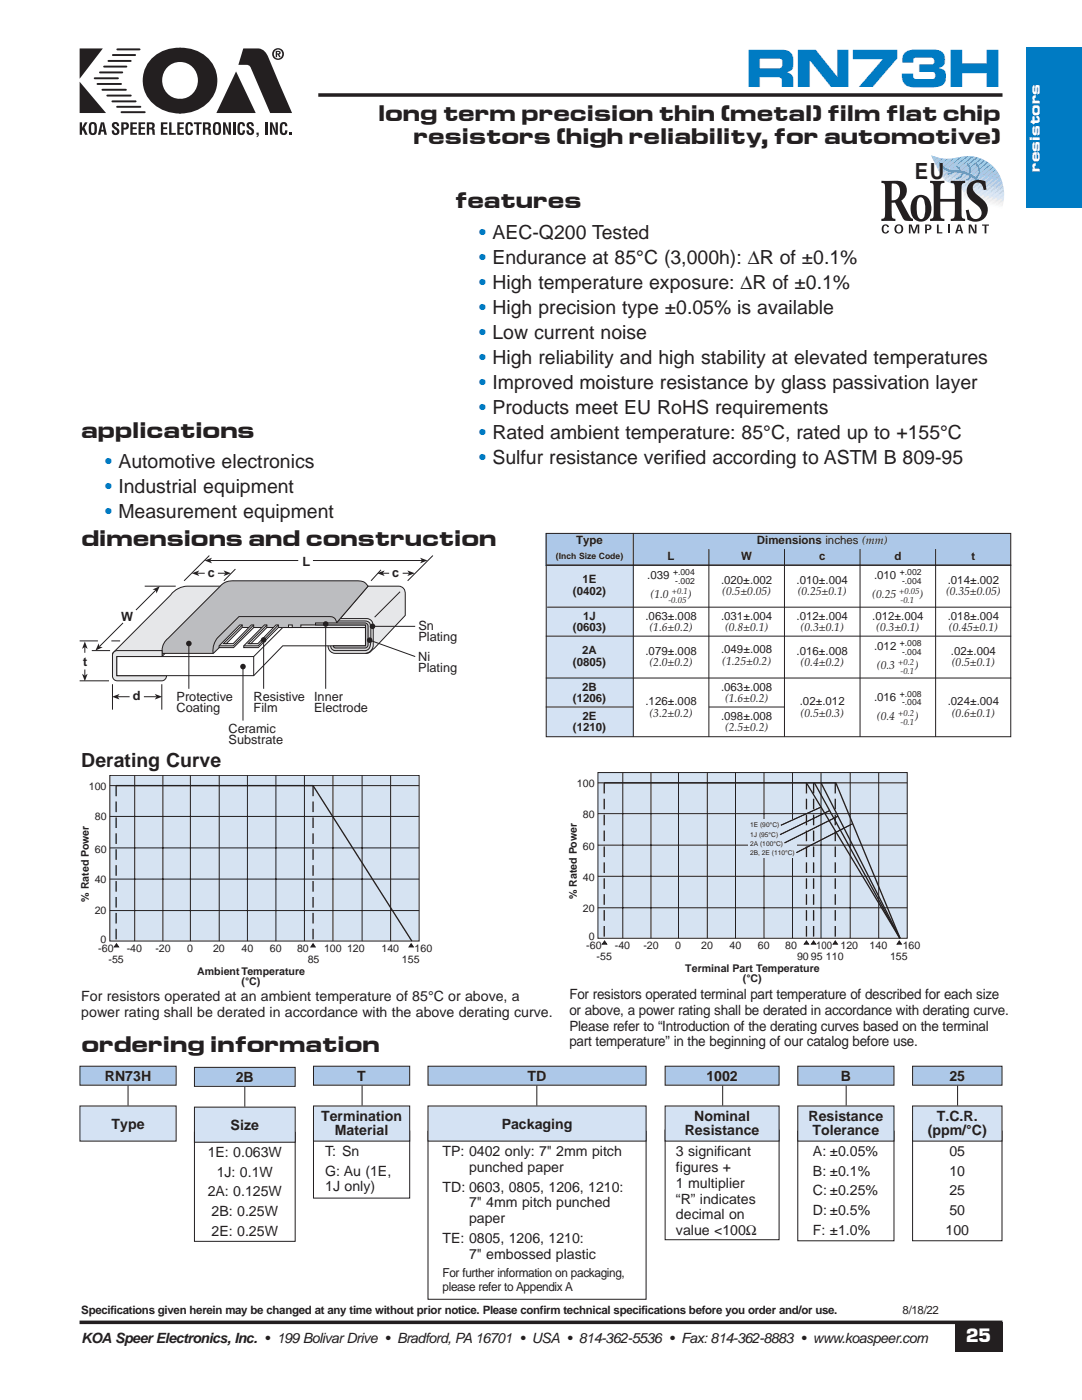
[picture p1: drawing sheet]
<svg xmlns="http://www.w3.org/2000/svg" width="216mm" height="279mm" viewBox="0 0 216 279" stroke-linecap="round" stroke-linejoin="round" font-family="sans-serif">
<path d="M85.4 225.8h43.5v33.5h-43.5z" fill="none" stroke="#231f20" stroke-width=".2"/>
<path d="M63.5 19h136.5" fill="none" stroke="#231f20" stroke-width=".71" stroke-linecap="butt"/>
<path d="M15.9 105.4h184.1v6.4h-184.1z" fill="#fff"/>
<g fill="#231f20">
<path d="M15.9 9.7h4.6l-4.6 6z"/>
<path d="M15.9 16.3l5.3 6.3h-5.3z"/>
<path d="M47.1 14.3l3.9 8.3h-7.8z"/>
<path d="M48.5 9.7h3.1a2.44 2.44 0 0 1 1.9 1.7l4.8 11.2h-4.4l-3.8-9a1.41 1.41 0 0 0-1.8-.7h-.7z"/>
<path d="M30.4 11.6a7.6 7.6 0 0 1 5.5-2.1 1.57 1.57 0 0 1 .7 2.3l-.3 .4-.4 .2a3.7 3.7 0 0 0-3.5 3.6 3.7 3.7 0 0 0 3.5 3.7 1.61 1.61 0 0 1 .7 2.4l-.3 .4a6.2 6.2 0 0 1-4.4-.9 6.3 6.3 0 0 1-1.5-10z"/>
<path d="M35.5 9.7a6.1 6.1 0 0 1 4.4 .8 6.4 6.4 0 0 1 3.4 6.6 6.4 6.4 0 0 1-5.2 5.3l-2.2 .3a1.6 1.6 0 0 1-.6-2.4l.3-.4 .4-.2a3.7 3.7 0 0 0 3.5-3.7 3.7 3.7 0 0 0-3.6-3.6 1.54 1.54 0 0 1-.6-2.3z"/>
<path d="M15.9 24.4h.5v1.1l.5-1.1h.6l-.6 1.1 .6 1.4h-.5l-.5-1-.1 .3v.7h-.5z"/>
<path d="M22.5 24.5a.8 .8 0 0 1 1.3 .4v.3h-.5l-.1-.4-.2-.1-.1 .1-.1 .3a1.9 1.9 0 0 1 1 1.1 .77 .77 0 0 1-.8 .8 .77 .77 0 0 1-.7-1h.5l.1 .5 .3 .1a.36 .36 0 0 0 0-.6l-.5-.4a.72 .72 0 0 1-.2-1.1z"/>
<path d="M26 24.4h1.3v.4h-.8v.6h.7v.4h-.7v.7h.8v.4h-1.3z"/>
<path d="M27.6 24.4h1.4v.4h-.9v.6h.8v.4h-.8v.7h.9v.4h-1.4z"/>
<path d="M32.1 24.4h1.3v.4h-.8v.6h.7v.4h-.7v.7h.8v.4h-1.3z"/>
<path d="M33.8 24.4h.4v2.1h.9v.4h-1.3z"/>
<path d="M35.4 24.4h1.3v.4h-.9v.6h.8v.4h-.8v.7h.9v.4h-1.3z"/>
<path d="M37.2 24.6a.74 .74 0 0 1 .9-.2 .74 .74 0 0 1 .4 .8h-.5v-.4l-.2-.1-.2 .1-.1 1.5 .3 .3 .2-.1v-.5h.5a.77 .77 0 0 1-.6 1 .77 .77 0 0 1-.9-.8v-1.1z"/>
<path d="M38.7 24.4h1.5v.4h-.5v2.1h-.5v-2.1h-.5z"/>
<path d="M44.5 24.4h.5l.7 1.9-.1-1.9h.5v2.5h-.5l-.7-1.9 .1 1.9h-.5z"/>
<path d="M46.5 24.4h.5v2.5h-.5z"/>
<path d="M47.6 24.6a.74 .74 0 0 1 .9-.2 .74 .74 0 0 1 .4 .8h-.5l-.1-.4-.1-.1-.3 .1v1.5l.3 .3 .2-.1v-.5h.5a.77 .77 0 0 1-.7 1 .77 .77 0 0 1-.8-.8v-1.1z"/>
<path d="M49.4 24.5a.8 .8 0 0 1 1.2 .4v.3h-.4l-.1-.4-.2-.1-.2 .1v.3a1.9 1.9 0 0 1 1 1.1 .77 .77 0 0 1-.9 .8 .77 .77 0 0 1-.6-1h.4l.2 .5 .3 .1a.36 .36 0 0 0-.1-.6l-.5-.4a.72 .72 0 0 1-.1-1.1z"/>
<path d="M51.2 26.5h.4v.6l-.4 .3 .2-.5h-.2z"/>
<path d="M53 24.4h.4v2.5h-.4z"/>
<path d="M53.9 24.4h.4l.7 1.9v-1.9h.4v2.5h-.4l-.7-1.9v1.9h-.4z"/>
<path d="M56 24.6a.74 .74 0 0 1 .9-.2 .74 .74 0 0 1 .4 .8h-.4l-.1-.4-.2-.1-.2 .1-.1 1.5 .3 .3 .2-.1 .1-.5h.4a.77 .77 0 0 1-.6 1 .77 .77 0 0 1-.9-.8l.1-1.1z"/>
<path d="M57.8 26.5h.4v.4h-.4z"/>
<path d="M54.6 10.8a.88 .88 0 0 1 1.7 0 .88 .88 0 0 1-1.7 0zM54.3 10.8a1.2 1.2 0 0 0 2.4 0 1.2 1.2 0 0 0-2.4 0zM55 10.1v1.3h.3v-.5h.1l.3 .5h.3l-.3-.5 .3-.2-.1-.4zM55.3 10.4h.3l.1 .2-.4 .1z"/>
<path d="M17.9 24.6l-.2 1.2a.86 .86 0 0 0 .8 1.2 .86 .86 0 0 0 .8-1.2v-.3a.86 .86 0 0 0-.3-1.1 .86 .86 0 0 0-1.1 .2zM18.3 24.8l.2-.1 .3 .1v.3v1.2l-.3 .3-.3-.3z"/>
<path d="M20.1 24.4l-.6 2.5h.5l.2-.6h.5l.1 .6h.5l-.5-2.5zM20.4 24.7l.2 1.2h-.4z"/>
<path d="M24.2 24.4v2.5h.5v-1a.77 .77 0 0 0 1-.5 .77 .77 0 0 0-.6-1zM24.7 24.8a.39 .39 0 0 1 .5 .3l-.1 .4h-.4z"/>
<path d="M29.3 24.4v2.5h.5v-1.1a.45 .45 0 0 1 .5 .2 .45 .45 0 0 1 .1 .5v.4h.6l-.1-.6a.51 .51 0 0 0-.4-.7 .63 .63 0 0 0 .4-.7 .63 .63 0 0 0-.7-.5zM29.8 24.8l.6 .1a.37 .37 0 0 1-.3 .6h-.3z"/>
<path d="M40.5 24.4v2.5h.5v-1.1a.45 .45 0 0 1 .5 .2 .45 .45 0 0 1 .1 .5v.4h.6l-.1-.6a.51 .51 0 0 0-.4-.7 .63 .63 0 0 0 .4-.7 .63 .63 0 0 0-.7-.5zM41 24.8l.6 .1a.37 .37 0 0 1-.3 .6h-.3z"/>
<path d="M42.7 24.6l-.2 1.2a.86 .86 0 0 0 .8 1.2 .86 .86 0 0 0 .8-1.2v-.3a.86 .86 0 0 0-.3-1.1 .86 .86 0 0 0-1.1 .2zM43 24.8l.3-.1 .2 .1 .1 .3v1.2l-.3 .3-.3-.3z"/>
</g>
<path d="M18.9 15.6h4.6M19.5 16.8h4.7M20 14.5h4.4M20.4 17.9h4.7M20.8 13.3h4.4M21.4 19.1h4.7M21.6 12.2h4.5M22.5 11h4.5M23.4 9.9h4.4M22.4 20.2h4.7M23.4 21.3h4.6M24.2 22.4h4.7" fill="none" stroke="#231f20" stroke-width=".39"/>
<path d="M73.4 117h6.2a1.37 1.37 0 0 1 1.3 1.5v4.3l-7 7.3-1 .3h-6a1.47 1.47 0 0 1-1.4-1.5l1.6-4.6z" fill="#e6e7e9"/>
<path d="M73.4 117h6.2a1.37 1.37 0 0 1 1.3 1.5v4.3l-7 7.3-1 .3h-6a1.47 1.47 0 0 1-1.4-1.5l1.6-4.6z" fill="none" stroke="#231f20" stroke-width=".2"/>
<path d="M67.1 124.3l.4-.4h5.4a1.18 1.18 0 0 1 1.1 1.6v2.9a1.26 1.26 0 0 1-1.1 1.4h-6.1l-.4-.1-.3-.4-.1-.4z" fill="#d1d2d4"/>
<path d="M67.1 124.3l.4-.4h5.4a1.18 1.18 0 0 1 1.1 1.6v2.9a1.26 1.26 0 0 1-1.1 1.4h-6.1l-.4-.1-.3-.4-.1-.4z" fill="none" stroke="#231f20" stroke-width=".2"/>
<path d="M32.3 130.4l2-1.1 13.4-5.4 10.1 .1-.1 2.5-7.6 6-17.9-.8z" fill="#fff"/>
<path d="M32.3 130.4l2-1.1 13.4-5.4 10.1 .1-.1 2.5-7.6 6-17.9-.8z" fill="none" stroke="#231f20" stroke-width=".2"/>
<path d="M32.3 130.4h.6l-.6 .6z" fill="#e6e7e9"/>
<path d="M32.3 130.4h.6l-.6 .6z" fill="none" stroke="#231f20" stroke-width=".2"/>
<path d="M34.6 118.1a4.4 4.4 0 0 1 2.8-1.1h7.9l-11.3 12.6-1.5 .8-10.1 .4v-.4z" fill="#e6e7e9"/>
<path d="M34.6 118.1a4.4 4.4 0 0 1 2.8-1.1h7.9l-11.3 12.6-1.5 .8-10.1 .4v-.4z" fill="none" stroke="#231f20" stroke-width=".2"/>
<path d="M33.3 127.6l10.7-10.6a3.1 3.1 0 0 1 2.7-1.1h24.6a2.1 2.1 0 0 1 2.1 1.1l-6.3 7.3-.2 .9h-19l-5.3 5.2h-10.3a3.3 3.3 0 0 1 1-2.8z" fill="#bcbdc0"/>
<path d="M33.3 127.6l10.7-10.6a3.1 3.1 0 0 1 2.7-1.1h24.6a2.1 2.1 0 0 1 2.1 1.1l-6.3 7.3-.2 .9h-19l-5.3 5.2h-10.3a3.3 3.3 0 0 1 1-2.8z" fill="none" stroke="#231f20" stroke-width=".2"/>
<path d="M22.7 130.1l.7-.3h8.9v1.2h-9v3.8h9.9a1.02 1.02 0 0 1-.9 1.1h-8.9a.95 .95 0 0 1-1-1v-4.1z" fill="#e6e7e9"/>
<path d="M22.7 130.1l.7-.3h8.9v1.2h-9v3.8h9.9a1.02 1.02 0 0 1-.9 1.1h-8.9a.95 .95 0 0 1-1-1v-4.1z" fill="none" stroke="#231f20" stroke-width=".2"/>
<path d="M23.3 131h27.3l5.8-5.8h16.5v3.7h-16.5l-5.8 5.9h-27.3z" fill="#fff"/>
<path d="M23.3 131h27.3l5.8-5.8h16.5v3.7h-16.5l-5.8 5.9h-27.3z" fill="none" stroke="#231f20" stroke-width=".2"/>
<path d="M47.8 124.7h.5v.5l-3.2 3.3h1.4l3.6-3.8h.5v.5l-4 4h-2.9v-.3z" fill="#e6e7e9"/>
<path d="M47.8 124.7h.5v.5l-3.2 3.3h1.4l3.6-3.8h.5v.5l-4 4h-2.9v-.3zM48.4 124.7l-3.8 3.8h.6M50.6 124.7l-4 4.2h-2.9" fill="none" stroke="#231f20" stroke-width=".2"/>
<path d="M52.8 124.7h.4v.5l-3.1 3.3h1.4l3.6-3.8h.4v.5l-4 4h-2.9v-.3z" fill="#e6e7e9"/>
<path d="M52.8 124.7h.4v.5l-3.1 3.3h1.4l3.6-3.8h.4v.5l-4 4h-2.9v-.3zM53.3 124.7l-3.8 3.8h.6M55.5 124.7l-4 4.2h-2.9" fill="none" stroke="#231f20" stroke-width=".2"/>
<path d="M57.6 124.7h.7v.5h-.7z" fill="#e6e7e9"/>
<path d="M57.6 124.7h.7v.5h-.7z" fill="none" stroke="#231f20" stroke-width=".2"/>
<path d="M60 124.7h12.9v.5h-12.9z" fill="#e6e7e9"/>
<path d="M60 124.7h12.9v.5h-12.9z" fill="none" stroke="#231f20" stroke-width=".2"/>
<path d="M63 124.3h9.8a.64 .64 0 0 1 .6 .7v3.7a.64 .64 0 0 1-.6 .6h-5.7l-.5-.1-.1-.3h6.4v-4.2h-9.9z" fill="#bcbdc0"/>
<path d="M41.8 110.9l-5.1 5M76 113.7l-2 2.2M76.4 114.4h1.2M79.8 118.1l-5 5.1M86.4 110.9l-5.1 5M63 124.3h9.8a.64 .64 0 0 1 .6 .7v3.7a.64 .64 0 0 1-.6 .6h-5.7l-.5-.1-.1-.3h6.4v-4.2h-9.9zM67.2 124.3a1.34 1.34 0 0 0-1.7-1.2h-17.8l-4.3 4.2a4.1 4.1 0 0 0-.9 3.1M67.9 123.5h5.4a1.45 1.45 0 0 1 1.2 1.7v3.7l-.3 .7a1.63 1.63 0 0 1-1.3 .8" fill="none" stroke="#231f20" stroke-width=".2"/>
<path d="M75.3 114.4l1.4-.6-.3 .6 .3 .6z" fill="#231f20"/>
<path d="M80.3 114.4h1.4" fill="none" stroke="#231f20" stroke-width=".2"/>
<path d="M81.3 113.8l1.5 .6-1.5 .6 .4-.6z" fill="#231f20"/>
<path d="M41.9 111.9h17.6" fill="none" stroke="#231f20" stroke-width=".2"/>
<path d="M40.8 111.9l1.5-.6-.4 .6 .4 .5z" fill="#231f20"/>
<path d="M62.4 111.9h21.8" fill="none" stroke="#231f20" stroke-width=".2"/>
<path d="M83.8 111.3l1.5 .6-1.5 .5 .4-.5z" fill="#231f20"/>
<path d="M28.9 117h6.2M31.1 117.8l-4 3.9M18.3 129.8h3.7" fill="none" stroke="#231f20" stroke-width=".2"/>
<path d="M30.4 117.6l1.5-.6-.7 1.4-.1-.6z" fill="#231f20"/>
<path d="M24.5 124.3l-4.7 4.7" fill="none" stroke="#231f20" stroke-width=".2"/>
<path d="M19.7 128.4l.1 .6 .7 .2-1.5 .6z" fill="#231f20"/>
<path d="M15.9 135.9h5.9M16.9 129.1v1.2" fill="none" stroke="#231f20" stroke-width=".2"/>
<path d="M16.9 128l.6 1.5-.6-.4-.5 .4z" fill="#231f20"/>
<path d="M16.9 133.6v1.2" fill="none" stroke="#231f20" stroke-width=".2"/>
<path d="M16.4 134.5l.5 .3 .6-.3-.6 1.5z" fill="#231f20"/>
<path d="M23.5 139h2.4" fill="none" stroke="#231f20" stroke-width=".2"/>
<path d="M22.4 139l1.4-.5-.3 .5 .3 .6z" fill="#231f20"/>
<path d="M28.7 139h2.6" fill="none" stroke="#231f20" stroke-width=".2"/>
<path d="M30.9 138.5l1.5 .5-1.5 .6 .4-.6z" fill="#231f20"/>
<path d="M22.4 136.5v5.1M32.3 136.5v5.1M37.7 128.9v8.6" fill="none" stroke="#231f20" stroke-width=".2"/>
<circle cx="37.7" cy="128.4" r=".56" fill="#231f20"/>
<path d="M65 125v12.5" fill="none" stroke="#231f20" stroke-width=".2"/>
<circle cx="65" cy="124.5" r=".56" fill="#231f20"/>
<path d="M74.8 125h8" fill="none" stroke="#231f20" stroke-width=".2"/>
<circle cx="74.3" cy="125" r=".56" fill="#231f20"/>
<path d="M74.2 127.9l8.6 3.1" fill="none" stroke="#231f20" stroke-width=".2"/>
<circle cx="73.8" cy="127.8" r=".56" fill="#231f20"/>
<path d="M52.6 128.2v9.3" fill="none" stroke="#231f20" stroke-width=".2"/>
<circle cx="52.6" cy="127.7" r=".56" fill="#231f20"/>
<path d="M48.5 133.5v10.3" fill="none" stroke="#231f20" stroke-width=".2"/>
<circle cx="48.5" cy="133" r=".56" fill="#231f20"/>
<path d="M39.4 114.4h1.5M47 113.6l-2.3 2.3" fill="none" stroke="#231f20" stroke-width=".2"/>
<path d="M38.3 114.4l1.5-.6-.4 .6 .4 .6z" fill="#231f20"/>
<path d="M43.5 114.4h1.5" fill="none" stroke="#231f20" stroke-width=".2"/>
<path d="M44.6 113.8l1.5 .6-1.5 .6 .4-.6z" fill="#231f20"/>
<path d="M15.9 127.9h3.6M22.2 127.9h1.8M50.6 131v3.8M38.8 226h20.1v21.7h-20.1zM62.6 225.7h19.1v13.4h-19.1zM132.7 225.5h22.8v21.9h-22.8zM159.2 225.7h19.2v21.9h-19.2zM182.1 225.7h17.8v21.9h-17.8z" fill="none" stroke="#231f20" stroke-width=".2"/>
<path d="M16 212.9h19.1v3.6h-19.1z" fill="#adc8e8"/>
<path d="M16 212.8h19.1v3.8h-19.1z" fill="none" stroke="#231f20" stroke-width=".2"/>
<path d="M16 220.8h19.1v6.8h-19.1z" fill="#d4e2f3"/>
<path d="M16 220.7h19.1v7h-19.1z" fill="none" stroke="#231f20" stroke-width=".2"/>
<path d="M38.9 221h19.9v6.9h-19.9z" fill="#d4e2f3"/>
<path d="M38.8 221h20.1v7h-20.1z" fill="none" stroke="#231f20" stroke-width=".2"/>
<path d="M132.8 220.8h22.6v6.8h-22.6z" fill="#d4e2f3"/>
<path d="M132.7 220.7h22.8v7h-22.8z" fill="none" stroke="#231f20" stroke-width=".2"/>
<path d="M159.3 220.8h19v6.8h-19z" fill="#d4e2f3"/>
<path d="M159.2 220.7h19.2v7h-19.2z" fill="none" stroke="#231f20" stroke-width=".2"/>
<path d="M182.2 220.8h17.6v6.8h-17.6z" fill="#d4e2f3"/>
<path d="M182.1 220.7h17.8v7h-17.8z" fill="none" stroke="#231f20" stroke-width=".2"/>
<path d="M62.6 220.8h19.1v6.8h-19.1z" fill="#d4e2f3"/>
<path d="M62.6 220.7h19.1v7h-19.1z" fill="none" stroke="#231f20" stroke-width=".2"/>
<path d="M85.5 220.8h43.3v6.8h-43.3z" fill="#d4e2f3"/>
<path d="M25.5 216.7v3.9M85.4 220.7h43.5v7h-43.5z" fill="none" stroke="#231f20" stroke-width=".2"/>
<path d="M38.9 213.1h19.9v3.6h-19.9z" fill="#adc8e8"/>
<path d="M38.8 213h20.1v3.8h-20.1zM48.9 216.9v4" fill="none" stroke="#231f20" stroke-width=".2"/>
<path d="M85.5 212.9h43.3v3.6h-43.3z" fill="#adc8e8"/>
<path d="M85.4 212.8h43.5v3.8h-43.5zM107.1 216.7v3.9" fill="none" stroke="#231f20" stroke-width=".2"/>
<path d="M132.8 212.9h22.6v3.6h-22.6z" fill="#adc8e8"/>
<path d="M132.7 212.8h22.8v3.8h-22.8zM144.2 216.7v3.9" fill="none" stroke="#231f20" stroke-width=".2"/>
<path d="M159.3 212.9h19v3.6h-19z" fill="#adc8e8"/>
<path d="M159.2 212.8h19.2v3.8h-19.2zM168.8 216.7v3.9" fill="none" stroke="#231f20" stroke-width=".2"/>
<path d="M182.2 212.9h17.6v3.6h-17.6z" fill="#adc8e8"/>
<path d="M182.1 212.8h17.8v3.8h-17.8zM191.1 216.7v3.9" fill="none" stroke="#231f20" stroke-width=".2"/>
<path d="M62.6 212.9h19.1v3.6h-19.1z" fill="#adc8e8"/>
<path d="M62.6 212.8h19.1v3.8h-19.1zM72.2 216.7v3.9" fill="none" stroke="#231f20" stroke-width=".2"/>
<path d="M108.9 112.9h17.5v34.1h-17.5z" fill="#d4e2f3"/>
<path d="M108.9 106.4h92.9v6.4h-92.9z" fill="#adc8e8"/>
<path d="M108.9 112.8h92.9M109 106.5h92.7v40.5h-92.7zM126.4 106.4v40.7M141.4 109.6v37.4M156.5 109.6v37.4M171.6 109.6v37.4M186.7 109.6v37.4M108.9 135.3h92.9M108.9 141.1h17.5" fill="none" stroke="#231f20" stroke-width=".2"/>
<path d="M21.9 154.7h61.7v33.1h-61.7z" fill="#d6e3f2"/>
<g fill="none" stroke="#231f20" stroke-width=".2">
<path d="M21.9 154.7h61.7v33.1h-61.7zM26.9 154.7v33.1M32.5 154.7v33.1M38 154.7v33.1M49.4 154.7v33.1M55.1 154.7v33.1M60.7 154.7v33.1M66.4 154.7v33.1M72.3 154.7v33.1M21.9 175.4h61.7M21.9 169.2h61.7M21.9 162.9h61.7"/>
<path d="M21.9 181.7h61.7"/>
</g>
<path d="M62.5 156.8v31" fill="none" stroke="#231f20" stroke-width=".26" stroke-dasharray="2.1 1.1" stroke-linecap="butt"/>
<path d="M23.2 156.8h39.3l19.7 31" fill="none" stroke="#231f20" stroke-width=".26"/>
<path d="M62.5 188.3l.4 .7h-.9z" fill="#231f20"/>
<path d="M21.9 156.8h61.7M43.7 154.7v33.1M62.5 188.3l.4 .7h-.9z" fill="none" stroke="#231f20" stroke-width=".2"/>
<path d="M23.2 156.8v31" fill="none" stroke="#231f20" stroke-width=".26" stroke-dasharray="2.1 1.1" stroke-linecap="butt"/>
<path d="M23.2 188.3l.5 .7h-.9z" fill="#231f20"/>
<path d="M23.2 188.3l.5 .7h-.9z" fill="none" stroke="#231f20" stroke-width=".2"/>
<path d="M82 188.3l.5 .7h-.9z" fill="#231f20"/>
<path d="M108.9 127h92.9M109.2 121.2h92.6M77.9 154.7v33.1M141.4 141.1h15.1M82 188.3l.5 .7h-.9z" fill="none" stroke="#231f20" stroke-width=".2"/>
<path d="M186.1 30.9l14.3 2v.3z" fill="#649fd2"/>
<path d="M186 30.9l14.4 2.3v.2z" fill="#68a1d3"/>
<path d="M186 30.9l14.4 2.5v.2z" fill="#6ba4d5"/>
<path d="M185.9 30.9l14.5 2.8v.2z" fill="#6fa6d7"/>
<path d="M185.9 30.9l14.5 3v.2z" fill="#72a8d8"/>
<path d="M185.8 30.9l14.6 3.3v.2z" fill="#77a9d8"/>
<path d="M185.8 30.9l14.6 3.5v.2z" fill="#7aabd9"/>
<path d="M185.8 31l14.6 3.6v.3l-14.7-3.7z" fill="#7faeda"/>
<path d="M185.7 31.2l14.7 3.7v.2l-14.7-3.7z" fill="#82afda"/>
<path d="M185.7 31.5l14.7 3.6v.2l-14.7-3.6z" fill="#86b1db"/>
<path d="M185.7 31.7l14.7 3.7v.2l-14.7-3.7z" fill="#8db4dc"/>
<path d="M185.7 32l14.7 3.6v.2l-14.7-3.6z" fill="#90b6dd"/>
<path d="M185.7 32.2l14.7 3.7v.2l-14.7-3.7z" fill="#95b7dd"/>
<path d="M185.7 32.4l14.7 3.7v.2l-14.7-3.6z" fill="#98badf"/>
<path d="M185.7 32.7l14.7 3.6v.3l-14.7-3.7z" fill="#9dbde1"/>
<path d="M185.7 32.9l14.7 3.7v.2l-14.7-3.7z" fill="#a1c0e2"/>
<path d="M185.7 33.2l14.7 3.6v.2l-14.7-3.6z" fill="#a4c2e3"/>
<path d="M185.7 33.4l14.7 3.7v.2l-14.7-3.7z" fill="#a8c4e3"/>
<path d="M185.7 33.7l14.7 3.6v.2l-14.7-3.6z" fill="#aec6e3"/>
<path d="M185.7 33.9l14.7 3.7v.2l-14.7-3.7z" fill="#b2c9e4"/>
<path d="M185.7 34.1l14.7 3.7v.2l-14.7-3.6z" fill="#b7cce6"/>
<path d="M185.7 34.4l14.7 3.6v.3l-14.7-3.7z" fill="#bbcfe7"/>
<path d="M185.7 34.6l14.7 3.7v.2l-14.7-3.7z" fill="#c0d2e8"/>
<path d="M185.7 34.9l14.7 3.6v.2l-14.7-3.6z" fill="#c4d6eb"/>
<path d="M185.7 35.1l14.7 3.7v.2l-14.7-3.7z" fill="#c8d8ed"/>
<path d="M185.7 35.4l14.7 3.6v.2l-14.7-3.6z" fill="#cedcee"/>
<path d="M185.7 35.6l14.7 3.6v.3l-14.7-3.7z" fill="#d1dff0"/>
<path d="M185.7 35.8l14.7 3.7v.2l-14.7-3.6z" fill="#d6e3f2"/>
<path d="M185.7 36.1l14.7 3.6v.3l-14.7-3.7z" fill="#dae5f2"/>
<path d="M185.7 36.3l14.7 3.7-.1 .2-14.6-3.7z" fill="#e0e8f1"/>
<path d="M185.7 36.6l14.6 3.6v.2l-14.6-3.6z" fill="#e5eaf2"/>
<path d="M185.7 36.8l14.5 3.7v.2l-14.5-3.7z" fill="#e9edf2"/>
<path d="M185.7 37l14.5 3.7-.1 .2-14.4-3.6z" fill="#edf0f4"/>
<path d="M185.7 37.3l14.4 3.6v.3l-14.4-3.7z" fill="#f1f4f6"/>
<path d="M185.7 37.5l14.4 3.7-.1 .2-14.3-3.6z" fill="#f7f9f9"/>
<path d="M185.7 37.8l14.3 3.6v.2l-14.3-3.6z" fill="#fcfdfd"/>
<g fill="#fff">
<path d="M185.7 38l14.3 3.7-.1 .2-14.2-3.7z"/>
<path d="M185.7 38.1l14.2 3.7-.4 1.7-13.8-3.6z"/>
<path d="M185.7 39.9l13.8 3.7-.4 1.3-13.4-3.2z"/>
</g>
<path d="M187.5 32.6a3.6 3.6 0 0 0 3.6 1.6l2 .5 1.2 .6 1 .9" fill="none" stroke="#649fd2" stroke-width=".49"/>
<g fill="#231f20">
<path d="M176.2 45l.5-.2a.65 .65 0 0 1 .7 .5h-.4a.35 .35 0 0 0-.2-.3 .35 .35 0 0 0-.4 .2 .9 .9 0 0 0 .3 1.2l.4-.4 .3 .1a.81 .81 0 0 1-1.1 .4 .81 .81 0 0 1-.3-1.1z"/>
<path d="M187 44.8h.3v1.5h.7v.3h-1z"/>
<path d="M189.1 44.8h.4v1.8h-.4z"/>
<path d="M196 44.8h1.3v.2h-.5v1.6h-.3v-1.6h-.5z"/>
<path d="M185.6 36.1h2.8v.4h-.3a.82 .82 0 0 0-.5 1.1v2.1h2.9a6 6 0 0 0-.2-3.1l-.6-.1v-.4h2.9v.4h-.4a1.33 1.33 0 0 0-.3 1.5v4.7a.71 .71 0 0 0 .7 1v.4h-2.9v-.4l.4-.1 .4-.4v-2.9h-2.9v2.5a.68 .68 0 0 0 .2 .7 .68 .68 0 0 0 .6 .2v.4h-2.8v-.4a.68 .68 0 0 0 .7-1v-5.5l-.2-.6-.5-.1z"/>
<path d="M193.5 36.5a3 3 0 0 1 3.1-.3l.2 1.6-.5 .1a1.26 1.26 0 0 0-1.8-1.3 1.33 1.33 0 0 0 .4 2.2l.4 .3a3.2 3.2 0 0 1 1.7 3.3 2.63 2.63 0 0 1-4 1.4l-.3-1.8 .6-.2 .1 .5a1.27 1.27 0 0 0 .9 1.4 1.27 1.27 0 0 0 1.5-.8 2.63 2.63 0 0 0-1.6-2.6 2.48 2.48 0 0 1-.7-3.8z"/>
</g>
<g fill="#231f20">
<path d="M179 45.2l.3-.2a.68 .68 0 0 1 .6 .8 .68 .68 0 0 1-.7 .5 .81 .81 0 0 1-.2-1.1zM178.5 45.7a.92 .92 0 0 0 1.8 0 .92 .92 0 0 0-1.8 0z" fill-rule="evenodd"/>
<path d="M181.4 44.8h.5l.5 1.4 .5-1.4h.5v1.8h-.3v-1.5l-.5 1.5h-.4l-.5-1.5v1.5h-.3z" fill-rule="evenodd"/>
<path d="M185 45l.4 .1a.33 .33 0 0 1 .1 .4 .33 .33 0 0 1-.3 .2h-.2zM184.6 44.8v1.8h.4v-.7a.6 .6 0 0 0 .8-.4 .6 .6 0 0 0-.6-.7z" fill-rule="evenodd"/>
<path d="M191.4 45l.2 .9h-.4zM191.2 44.8l-.6 1.8h.4l.1-.5h.6l.1 .5h.4l-.6-1.8z" fill-rule="evenodd"/>
<path d="M193.3 44.8h.5l.7 1.5v-1.5h.3v1.8h-.5l-.7-1.5v1.5h-.3z" fill-rule="evenodd"/>
<path d="M177.9 36.6a1.34 1.34 0 0 1 1.7 1.6 1.5 1.5 0 0 1-1.7 1.8zM175.9 36.1v.4l.6 .2 .1 .3v5.9a.64 .64 0 0 1-.7 .8v.4h2.8v-.4l-.6-.2-.1-.3-.1-2.7 .7-.1 1.4 2.8a1.19 1.19 0 0 0 1.5 .9h.7v-.4l-.4-.2-.3-.4-1.7-3.1a2.09 2.09 0 0 0 1.2-2.2 2.09 2.09 0 0 0-1.9-1.7z" fill-rule="evenodd"/>
<path d="M183.4 39.5l.3-.1a1.34 1.34 0 0 1 .9 1.4v1.2a2.2 2.2 0 0 1-.5 1.6 .85 .85 0 0 1-1.1-.9l-.1-1.3a2.72 2.72 0 0 1 .5-1.9zM182.3 39.6a3.4 3.4 0 0 0 .4 4.3 2.02 2.02 0 0 0 3.1-1.6 2.8 2.8 0 0 0-1.7-3.4 1.88 1.88 0 0 0-1.8 .7z" fill-rule="evenodd"/>
</g>
<path d="M190.1 34.2v.2l-.3 .1-.7 .3M190.9 33.2l.5 .4 .1 .4v.4M192 34.5a.95 .95 0 0 1-.5 .9l-.6 .3M193 32.7a1.62 1.62 0 0 1 .4 1.9M193.7 35a1.12 1.12 0 0 1-.8 .9M194.8 32.8a1.9 1.9 0 0 1-.2 2.9" fill="none" stroke="#649fd2" stroke-width=".31"/>
<path d="M119.3 154.2h61.7v33.1h-61.7z" fill="#d6e3f2"/>
<g fill="none" stroke="#231f20" stroke-width=".2">
<path d="M119.3 154.2h61.7v33.1h-61.7zM124.3 154.2v33.1M129.9 154.2v33.1M135.4 154.2v33.1M146.8 154.2v33.1M152.4 154.2v33.1M158.1 154.2v33.1M163.8 154.2v33.1M169.6 154.2v33.1M119.3 174.9h61.7M119.3 168.7h61.7M119.3 162.4h61.7"/>
<path d="M119.3 181.2h61.7"/>
</g>
<path d="M120.6 156.2h40.3l18.7 31.1" fill="none" stroke="#231f20" stroke-width=".26"/>
<path d="M160.9 156.2v31.1" fill="none" stroke="#231f20" stroke-width=".26" stroke-dasharray="2.1 1.1" stroke-linecap="butt"/>
<path d="M160.9 187.8l.4 .6h-.8z" fill="#231f20"/>
<path d="M119.3 156.2h61.7M141.1 154.2v33.1M160.9 187.8l.4 .6h-.8z" fill="none" stroke="#231f20" stroke-width=".2"/>
<path d="M120.6 156.2v31.1" fill="none" stroke="#231f20" stroke-width=".26" stroke-dasharray="2.1 1.1" stroke-linecap="butt"/>
<path d="M120.6 187.8l.5 .6h-.9z" fill="#231f20"/>
<path d="M120.6 187.8l.5 .6h-.9z" fill="none" stroke="#231f20" stroke-width=".2"/>
<path d="M179.4 187.8l.5 .6h-.9z" fill="#231f20"/>
<path d="M175.3 154.2v33.1M179.4 187.8l.5 .6h-.9z" fill="none" stroke="#231f20" stroke-width=".2"/>
<path d="M162.3 156.2v31.1" fill="none" stroke="#231f20" stroke-width=".26" stroke-dasharray="2.1 1.1" stroke-linecap="butt"/>
<path d="M162.3 187.8l.5 .6h-.9z" fill="#231f20"/>
<path d="M162.3 187.8l.5 .6h-.9z" fill="none" stroke="#231f20" stroke-width=".2"/>
<path d="M166.7 156.2v31.1" fill="none" stroke="#231f20" stroke-width=".26" stroke-dasharray="2.1 1.1" stroke-linecap="butt"/>
<path d="M166.7 187.8l.4 .6h-.9z" fill="#231f20"/>
<path d="M166.7 187.8l.4 .6h-.9z" fill="none" stroke="#231f20" stroke-width=".2"/>
<path d="M161.1 156.2h5.7l12.8 31.1-15.8-31.1M162.5 156.2l17 31.1" fill="none" stroke="#231f20" stroke-width=".26"/>
<path d="M149.3 163.5h9.7v7.7h-9.7z" fill="#d6e3f2"/>
<path d="M155.8 164.7l8-3.6z" fill="#231f20"/>
<path d="M163.8 161.1l-8 3.6" fill="none" stroke="#231f20" stroke-width=".2"/>
<path d="M155.6 166.6l9.9-4.8z" fill="#231f20"/>
<path d="M165.5 161.8l-9.9 4.8" fill="none" stroke="#231f20" stroke-width=".2"/>
<path d="M156.5 168.2l10.7-5.3z" fill="#231f20"/>
<path d="M167.2 162.9l-10.7 5.3" fill="none" stroke="#231f20" stroke-width=".2"/>
<path d="M158.9 170.2l11.2-5.8z" fill="#231f20"/>
<path d="M170.1 164.4l-11.2 5.8" fill="none" stroke="#231f20" stroke-width=".2"/>
<path d="M15.9 263.9h184.1" fill="none" stroke="#231f20" stroke-width=".71" stroke-linecap="butt"/>
<path d="M190.5 263.9h9.5v6h-9.5z" fill="#231f20"/>
<path d="M204.7 9.5h11.2v32h-11.2z" fill="#007bc3"/>
<text font-size="9.2" fill="#007bc3" x="149" y="17.3">RN73H</text>
<text font-size="4.4" fill="#231f20" x="182.6" y="35.7">EU</text>
<g font-size="3.9" fill="#231f20">
<text x="75.4" y="24.1">long term precision thin (metal) film flat chip</text>
<text x="82.5" y="28.8">resistors (high reliability, for automotive)</text>
<text x="90.9" y="41.6">features</text>
<text x="16.2" y="87.3">applications</text>
<text x="16.2" y="108.9">dimensions and construction</text>
<text x="16.2" y="153">Derating Curve</text>
<text x="16.2" y="209.9">ordering information</text>
</g>
<g font-size="3.9" fill="#007bc3">
<text x="95.6" y="47.6">• AEC-Q200 Tested</text>
<text x="95.6" y="52.6">• Endurance at 85°C (3,000h): ∆R of ±0.1%</text>
<text x="95.6" y="57.6">• High temperature exposure: ∆R of ±0.1%</text>
<text x="95.6" y="62.6">• High precision type ±0.05% is available</text>
<text x="95.6" y="67.6">• Low current noise</text>
<text x="95.6" y="72.6">• High reliability and high stability at elevated temperatures</text>
<text x="95.6" y="77.6">• Improved moisture resistance by glass passivation layer</text>
<text x="95.6" y="82.6">• Products meet EU RoHS requirements</text>
<text x="95.6" y="87.6">• Rated ambient temperature: 85°C, rated up to +155°C</text>
<text x="21" y="93.4">• Automotive electronics</text>
<text x="95.6" y="92.6">• Sulfur resistance verified according to ASTM B 809-95</text>
<text x="21" y="98.4">• Industrial equipment</text>
<text x="21" y="103.4">• Measurement equipment</text>
</g>
<text font-size="3.4" fill="#fff" x="192.8" y="267.8">25</text>
<g font-size="2.8" fill="#231f20">
<text x="16.2" y="199.9">For resistors operated at an ambient temperature of 85°C or above, a</text>
<text x="16.2" y="203">power rating shall be derated in accordance with the above derating curve.</text>
<text x="113.6" y="199.3">For resistors operated terminal part temperature of described for each size</text>
<text x="113.6" y="202.5">or above, a power rating shall be derated in accordance with derating curve.</text>
<text x="113.6" y="205.7">Please refer to “Introduction of the derating curves based on the terminal</text>
<text x="113.6" y="208.8">part temperature” in the beginning of our catalog before use.</text>
<text x="20.9" y="215.7">RN73H</text>
<text x="47" y="215.9">2B</text>
<text x="71.3" y="215.7">T</text>
<text x="105.3" y="215.7">TD</text>
<text x="140.9" y="215.7">1002</text>
<text x="167.8" y="215.7">B</text>
<text x="189.4" y="215.7">25</text>
<text x="22.3" y="225.3">Type</text>
<text x="46" y="225.5">Size</text>
<text x="64.1" y="223.6">Termination</text>
<text x="66.8" y="226.5">Material</text>
<text x="100.1" y="225.3">Packaging</text>
<text x="136.6" y="226.5">Resistance</text>
<text x="138.5" y="223.6">Nominal</text>
<text x="161.3" y="223.6">Resistance</text>
<text x="162.1" y="226.5">Tolerance</text>
<text x="185.1" y="226.5">(ppm/°C)</text>
<text x="186.9" y="223.6">T.C.R.</text>
<text x="41.4" y="230.9">1E: 0.063W</text>
<text x="64.9" y="230.7">T: Sn</text>
<text x="88.3" y="230.7">TP: 0402 only: 7&quot; 2mm pitch</text>
<text x="93.6" y="233.9">punched paper</text>
<text x="134.9" y="230.7">3 significant</text>
<text x="134.9" y="233.8">figures +</text>
<text x="162.2" y="230.7">A: ±0.05%</text>
<text x="189.4" y="230.7">05</text>
<text x="41.4" y="238.8">2A: 0.125W</text>
<text x="43.2" y="234.8">1J: 0.1W</text>
<text x="64.9" y="234.6">G: Au (1E,</text>
<text x="64.9" y="237.8">1J only)</text>
<text x="88.3" y="237.8">TD: 0603, 0805, 1206, 1210:</text>
<text x="134.9" y="237">1 multiplier</text>
<text x="162.2" y="234.6">B: ±0.1%</text>
<text x="162.2" y="238.5">C: ±0.25%</text>
<text x="189.4" y="234.6">10</text>
<text x="189.4" y="238.5">25</text>
<text x="42.2" y="242.7">2B: 0.25W</text>
<text x="93.6" y="241">7&quot; 4mm pitch punched</text>
<text x="93.6" y="244.1">paper</text>
<text x="134.9" y="240.2">“R” indicates</text>
<text x="134.9" y="243.4">decimal on</text>
<text x="162.2" y="242.5">D: ±0.5%</text>
<text x="189.4" y="242.5">50</text>
<text x="42.2" y="246.6">2E: 0.25W</text>
<text x="88.3" y="248.1">TE: 0805, 1206, 1210:</text>
<text x="93.6" y="251.3">7&quot; embossed plastic</text>
<text x="134.9" y="246.5">value &lt;100Ω</text>
<text x="162.2" y="246.4">F: ±1.0%</text>
<text x="188.7" y="246.4">100</text>
<text x="16.2" y="268">KOA Speer Electronics, Inc. • 199 Bolivar Drive • Bradford, PA 16701 • USA • 814-362-5536 • Fax: 814-362-8883 • www.koaspeer.com</text>
</g>
<text font-size="2.5" fill="#fff" x="207.5" y="34.2" transform="rotate(-90 207.5 34.2)">resistors</text>
<g font-size="2.5" fill="#231f20">
<text x="60.3" y="112.9">L</text>
<text x="41.5" y="115.1">c</text>
<text x="78.2" y="115.1">c</text>
<text x="24.2" y="123.9">W</text>
<text x="83.5" y="125.7">Sn</text>
<text x="83.5" y="131.9">Ni</text>
<text x="83.5" y="127.9">Plating</text>
<text x="16.6" y="132.8">t</text>
<text x="83.5" y="134.1">Plating</text>
<text x="26.5" y="139.7">d</text>
<text x="35.2" y="139.9">Protective</text>
<text x="35.2" y="142.1">Coating</text>
<text x="50.6" y="139.9">Resistive</text>
<text x="50.6" y="142.1">Film</text>
<text x="62.7" y="139.9">Inner</text>
<text x="62.7" y="142.1">Electrode</text>
<text x="45.6" y="146.3">Ceramic</text>
<text x="45.6" y="148.5">Substrate</text>
<text x="88.3" y="254.8">For further information on packaging,</text>
<text x="88.3" y="257.6">please refer to Appendix A</text>
</g>
<g font-size="2.3" fill="#231f20">
<text x="115" y="108.6">Type</text>
<text x="133.2" y="111.8">L</text>
<text x="147.9" y="111.8">W</text>
<text x="151.1" y="108.6">Dimensions inches (mm)</text>
<text x="163.4" y="111.8">c</text>
<text x="178.5" y="111.8">d</text>
<text x="193.9" y="111.8">t</text>
<text x="114.3" y="118.7">(0402)</text>
<text x="116.2" y="116.4">1E</text>
<text x="129.2" y="115.6">.039</text>
<text x="129.8" y="119.4">(1.0</text>
<text x="137.2" y="119.4">)</text>
<text x="143.9" y="116.5">.020±.002</text>
<text x="144.1" y="118.7">(0.5±0.05)</text>
<text x="159" y="116.5">.010±.004</text>
<text x="159.2" y="118.7">(0.25±0.1)</text>
<text x="174.1" y="119.4">(0.25</text>
<text x="174.4" y="115.6">.010</text>
<text x="183.5" y="119.4">)</text>
<text x="188.8" y="118.7">(0.35±0.05)</text>
<text x="189.1" y="116.5">.014±.002</text>
<text x="114.3" y="126">(0603)</text>
<text x="116.4" y="123.7">1J</text>
<text x="128.8" y="123.7">.063±.008</text>
<text x="129.6" y="126">(1.6±0.2)</text>
<text x="143.9" y="123.7">.031±.004</text>
<text x="144.7" y="126">(0.8±0.1)</text>
<text x="159" y="123.7">.012±.004</text>
<text x="159.8" y="126">(0.3±0.1)</text>
<text x="174" y="123.7">.012±.004</text>
<text x="174.8" y="126">(0.3±0.1)</text>
<text x="189.1" y="123.7">.018±.004</text>
<text x="189.4" y="126">(0.45±0.1)</text>
<text x="116.2" y="130.6">2A</text>
<text x="128.8" y="130.6">.079±.008</text>
<text x="143.9" y="130.3">.049±.008</text>
<text x="159" y="130.6">.016±.008</text>
<text x="174.4" y="129.8">.012</text>
<text x="189.8" y="130.6">.02±.004</text>
<text x="114.3" y="132.9">(0805)</text>
<text x="116.2" y="137.8">2B</text>
<text x="129.6" y="132.9">(2.0±0.2)</text>
<text x="143.9" y="137.8">.063±.008</text>
<text x="144.1" y="132.6">(1.25±0.2)</text>
<text x="159.8" y="132.9">(0.4±0.2)</text>
<text x="175" y="133.6">(0.3</text>
<text x="182.6" y="133.6">)</text>
<text x="189.9" y="132.9">(0.5±0.1)</text>
<text x="114.3" y="140.1">(1206)</text>
<text x="116.2" y="143.6">2E</text>
<text x="128.8" y="140.8">.126±.008</text>
<text x="129.6" y="143.1">(3.2±0.2)</text>
<text x="143.9" y="143.6">.098±.008</text>
<text x="144.7" y="140.1">(1.6±0.2)</text>
<text x="159.6" y="140.8">.02±.012</text>
<text x="159.8" y="143.1">(0.5±0.3)</text>
<text x="174.4" y="139.9">.016</text>
<text x="175" y="143.7">(0.4</text>
<text x="182.6" y="143.7">)</text>
<text x="189.1" y="140.8">.024±.004</text>
<text x="189.9" y="143.1">(0.6±0.1)</text>
<text x="114.3" y="145.9">(1210)</text>
<text x="144.7" y="145.9">(2.5±0.2)</text>
<text x="16.2" y="262.2">Specifications given herein may be changed at any time without prior notice. Please confirm technical specifications before you order and/or use.</text>
<text x="180.1" y="262.2">8/18/22</text>
</g>
<g font-size="2.1" fill="#231f20">
<text x="17.7" y="157.6">100</text>
<text x="115.1" y="157">100</text>
<text x="18.9" y="163.7">80</text>
<text x="116.3" y="163.2">80</text>
<text x="18.9" y="170.2">60</text>
<text x="116.3" y="169.7">60</text>
<text x="17.7" y="180" transform="rotate(-90 17.7 180)">% Rated Power</text>
<text x="18.9" y="176.3">40</text>
<text x="115.1" y="179.4" transform="rotate(-90 115.1 179.4)">% Rated Power</text>
<text x="116.3" y="175.8">40</text>
<text x="18.9" y="182.5">20</text>
<text x="116.3" y="181.9">20</text>
<text x="19.6" y="190">-60</text>
<text x="20.1" y="188.2">0</text>
<text x="25.3" y="190">-40</text>
<text x="31" y="190">-20</text>
<text x="37.3" y="190">0</text>
<text x="42.5" y="190">20</text>
<text x="48.2" y="190">40</text>
<text x="53.8" y="190">60</text>
<text x="59.3" y="190">80</text>
<text x="64.7" y="190">100</text>
<text x="69.3" y="190">120</text>
<text x="76.1" y="190">140</text>
<text x="82.7" y="190">160</text>
<text x="117" y="189.5">-60</text>
<text x="117.5" y="187.6">0</text>
<text x="119" y="191.6">-55</text>
<text x="122.7" y="189.5">-40</text>
<text x="128.4" y="189.5">-20</text>
<text x="134.7" y="189.5">0</text>
<text x="139.9" y="189.5">20</text>
<text x="145.6" y="189.5">40</text>
<text x="151.2" y="189.5">60</text>
<text x="156.7" y="189.5">80</text>
<text x="159" y="191.6">90</text>
<text x="161.8" y="191.6">95</text>
<text x="162.9" y="189.5">100</text>
<text x="164.8" y="191.6">110</text>
<text x="167.7" y="189.5">120</text>
<text x="173.5" y="189.5">140</text>
<text x="177.6" y="191.6">155</text>
<text x="180.1" y="189.5">160</text>
<text x="21.7" y="192.1">-55</text>
<text x="39.4" y="194.5">Ambient Temperature</text>
<text x="48.2" y="196.6">(°C)</text>
<text x="61.4" y="192.1">85</text>
<text x="80.2" y="192.1">155</text>
<text x="136.7" y="193.9">Terminal Part Temperature</text>
<text x="148.2" y="196.1">(°C)</text>
</g>
<g font-size="1.7" fill="#231f20">
<text x="110.9" y="111.5">(Inch Size Code)</text>
<text x="134.1" y="118.6">+0.1</text>
<text x="134.3" y="114.7">+.004</text>
<text x="134.8" y="116.5">-.002</text>
<text x="179.4" y="118.6">+0.05</text>
<text x="179.6" y="114.7">+.002</text>
<text x="180" y="116.5">-.004</text>
<text x="133.4" y="120.3">-0.05</text>
<text x="179.7" y="120.3">-0.1</text>
<text x="179.6" y="128.9">+.008</text>
<text x="180" y="130.6">-.004</text>
<text x="179.2" y="132.7">+0.2</text>
<text x="179.7" y="134.5">-0.1</text>
<text x="179.2" y="142.9">+0.2</text>
<text x="179.6" y="139">+.008</text>
<text x="180" y="140.8">-.004</text>
<text x="179.7" y="144.6">-0.1</text>
</g>
<g font-size="1.3" fill="#231f20">
<text x="149.7" y="165.1">1E (90°C)</text>
<text x="149.7" y="166.9">1J (95°C)</text>
<text x="149.7" y="168.8">2A (100°C)</text>
<text x="149.7" y="170.6">2B, 2E (110°C)</text>
</g>
</svg>
